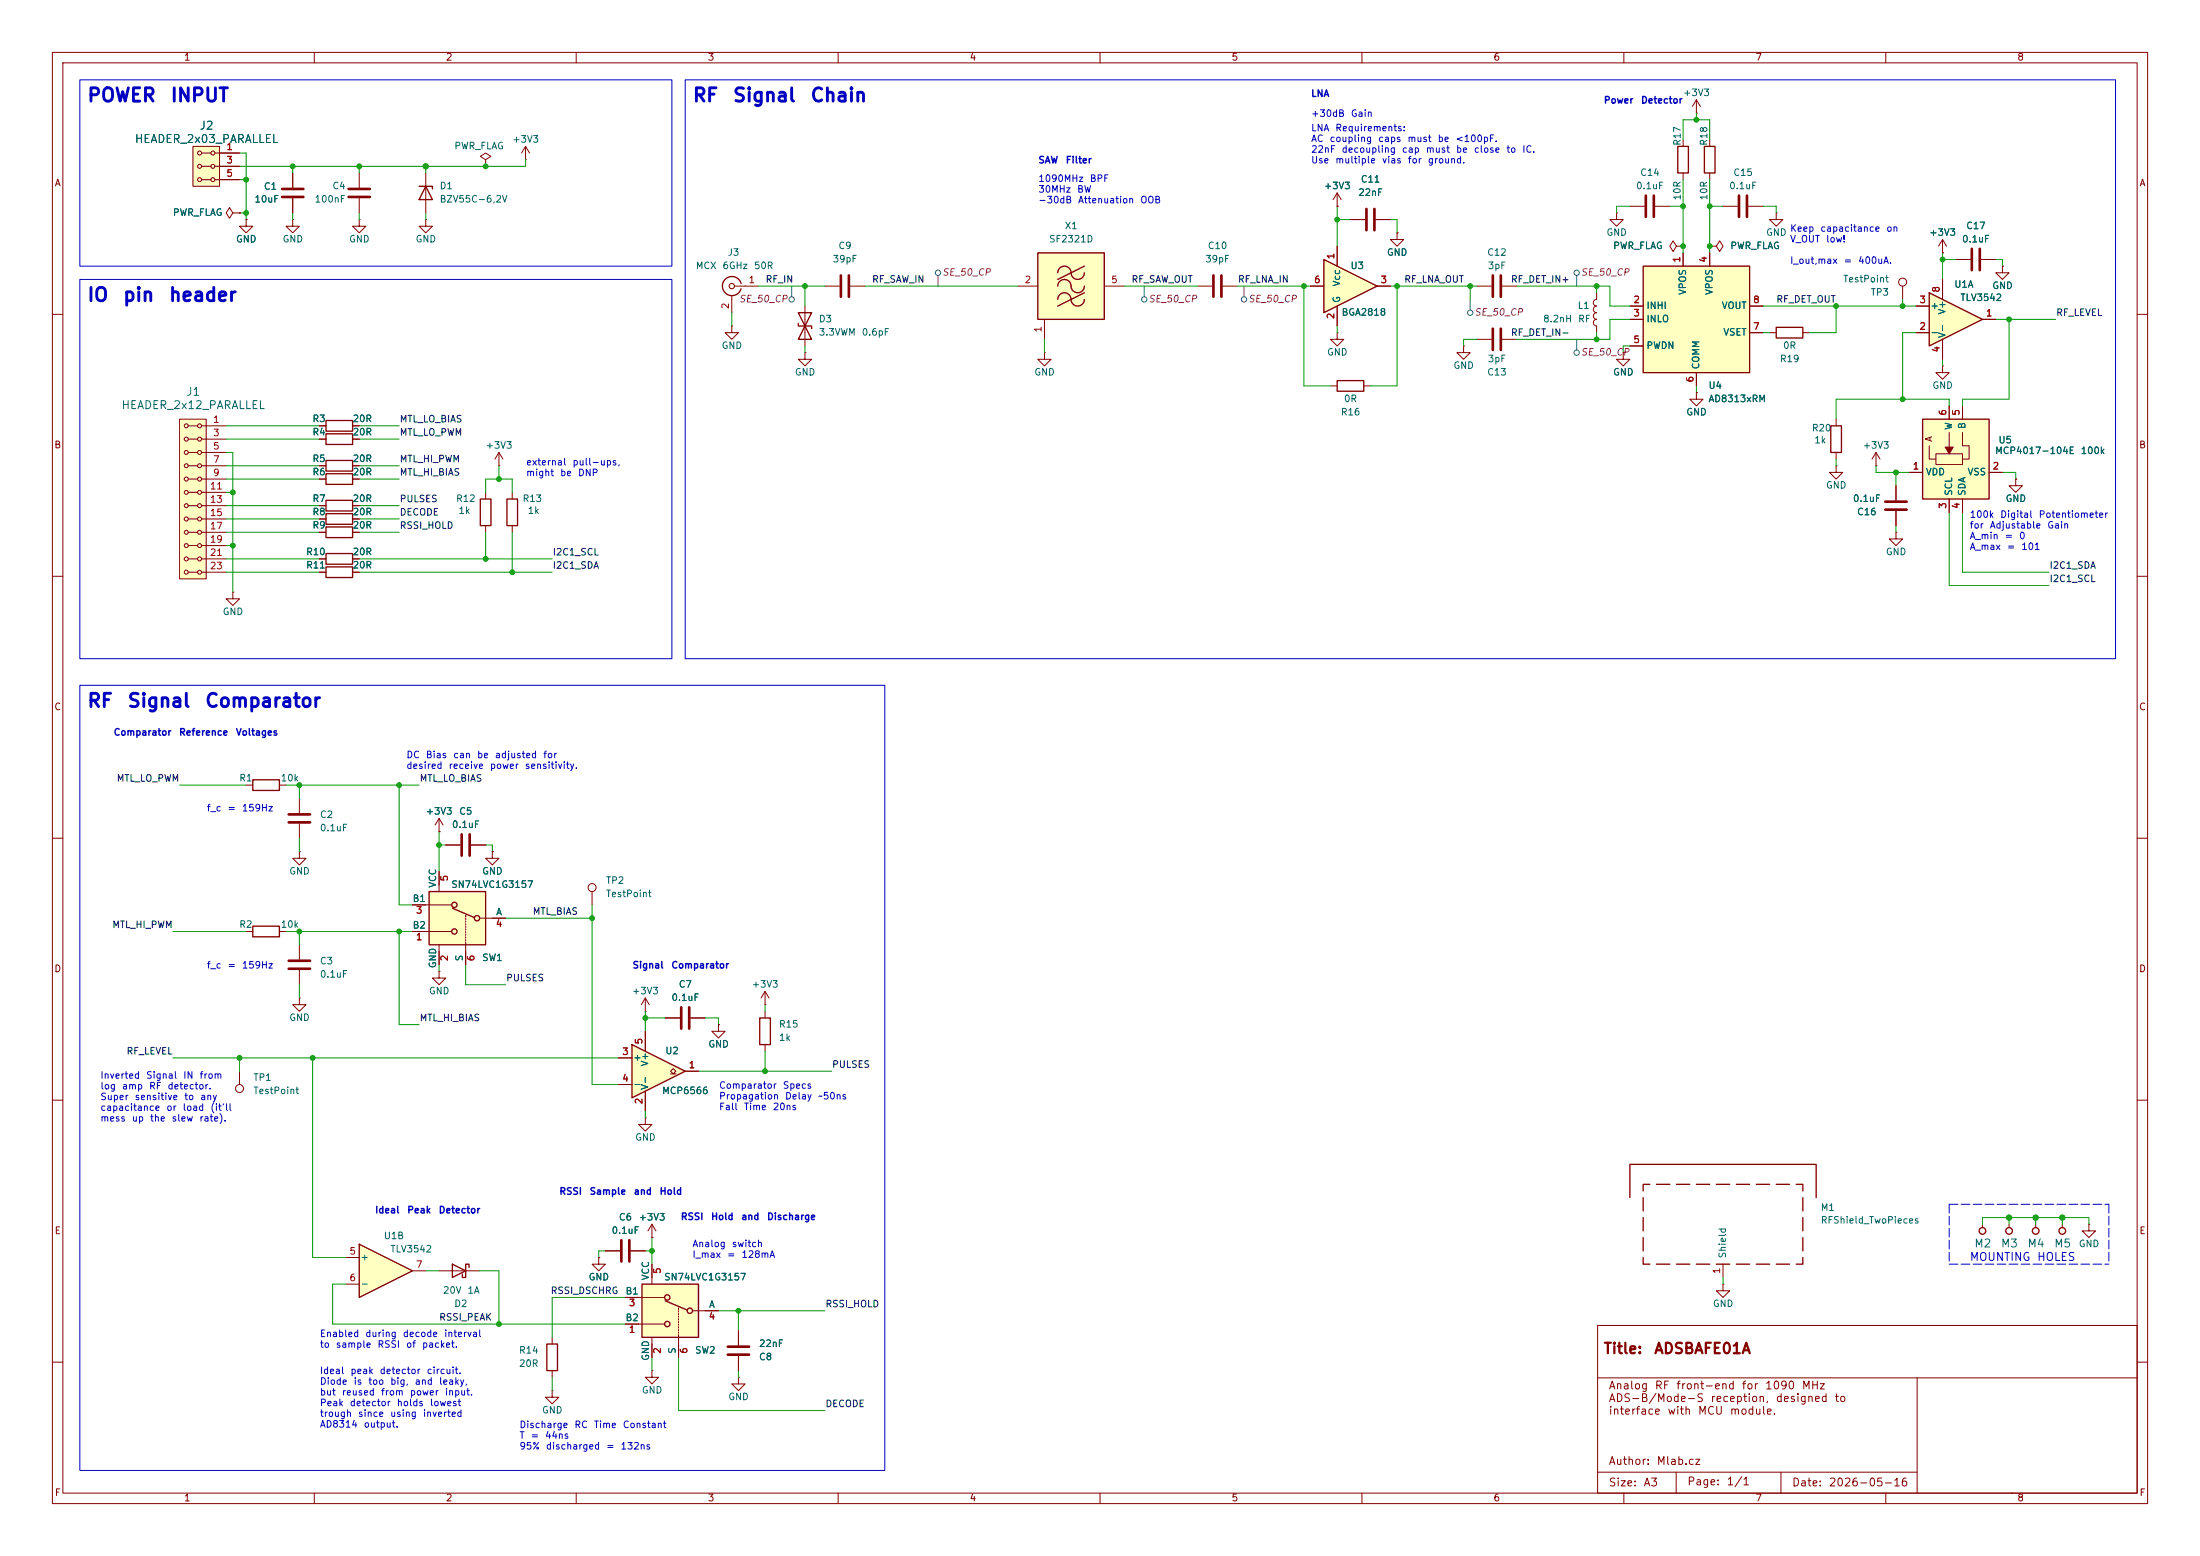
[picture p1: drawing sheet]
<svg xmlns="http://www.w3.org/2000/svg" width="420mm" height="297mm" viewBox="0 0 420 297" stroke-linecap="round" stroke-linejoin="round" font-family="sans-serif">
<g fill="none" stroke="#840000" stroke-width=".19">
<path d="M10 10h400v277h-400zM12 12h396v273h-396zM60 10v2M110 10v2M160 10v2M210 10v2M260 10v2M310 10v2M323.8 19.1l-.7 1.2M323.8 19.1l.8 1.2M323.8 19.1v2.5M360 10v2"/>
<path d="M323.8 21.6h.1M44.4 40.6l-.6 1.1-.6-1.1 .6-1 .6 1h1.3M45.7 40.6h.1M157.5 54.6h2.8M162.3 54.6h2.8M10 60h2M254 73.7h1.3M260.3 73.7h1.3M408 60h2M61 91.4h1.2M61 99.1h1.2M61 96.5h1.2"/>
<path d="M61 81.3h1.2M61 83.8h1.2M61 88.9h1.2M67.3 91.4h1.3M67.3 99.1h1.3M67.3 96.5h1.3M67.3 81.3h1.3M67.3 83.8h1.3M67.3 88.9h1.3M95.2 88.9h.1M95.2 86.4l.8 1.2M95.2 86.4l-.7 1.2"/>
<path d="M95.2 86.4v2.5M97.8 94v1.3M350.5 80v1.3M350.5 86.4v1.2M10 110h2M44.4 113v1.3h-1.2l1.2 1.3 1.3-1.3h-1.3M44.4 113h.1M61 106.7h1.2M61 109.2h1.2M61 101.6h1.2M67.3 106.7h1.3M67.3 109.2h1.3"/>
<path d="M67.3 101.6h1.3M97.8 100.3v1.3M408 110h2M10 160h2M408 160h2M10 210h2M408 210h2M388.6 233.7v.6M393.7 233.7v.6M398.8 233.7v1.2h1.2l-1.2 1.3-1.3-1.3h1.3M398.8 233.7h.1M305 253h103v32h-103z"/>
<path d="M328.9 245.1v1.3h1.3l-1.3 1.2-1.2-1.2h1.2M328.9 245.1h.1M328.9 241.3v2.5M10 260h2M305 263h103M366 263v22M408 260h2M60 285v2M110 285v2M160 285v2M210 285v2M260 285v2"/>
<path d="M305 281h61M310 285v2M320 281v4M340 281v4M360 285v2M384 285h.1"/>
</g>
<g fill="none" stroke="#840000" stroke-width=".25">
<path d="M255.3 72.6h5v2.1h-5zM62.2 90.4h5.1v2.1h-5.1zM62.2 98h5.1v2.1h-5.1zM62.2 95.5h5.1v2h-5.1zM62.2 80.3h5.1v2h-5.1zM62.2 82.8h5.1v2h-5.1zM62.2 87.9h5.1v2h-5.1zM96.8 95.3h2v5h-2zM349.5 81.3h2v5.1h-2zM62.2 105.7h5.1v2h-5.1zM62.2 108.2h5.1v2h-5.1zM62.2 100.6h5.1v2h-5.1z"/>
<path d="M311.1 228.6v-6.4h35.6v6.4M313.7 228.6v2.5M313.7 232.4v2.5M313.7 236.2v2.6M315 226.1h-1.3v1.2M316.2 226.1h2.6M320 226.1h2.6M323.8 226.1h2.6M327.7 226.1h2.5M331.5 226.1h2.5M335.3 226.1h2.5M339.1 226.1h2.5"/>
<path d="M342.9 226.1h1.3v1.2M344.2 228.6v2.5M344.2 232.4v2.5M344.2 236.2v2.6M313.7 240v1.3h1.3M316.2 241.3h2.6M320 241.3h2.6M323.8 241.3h2.6M327.7 241.3h2.5M331.5 241.3h2.5M335.3 241.3h2.5M339.1 241.3h2.5"/>
<path d="M344.2 240v1.3h-1.3"/>
<circle cx="388.6" cy="234.9" r=".63"/>
<circle cx="393.7" cy="234.9" r=".63"/>
</g>
<path d="M160.5 52.6v4M162.1 52.6v4" fill="none" stroke="#840000" stroke-width=".51"/>
<path d="M81.9 170.2h10.8v10.1h-10.8z" fill="#ffffc2"/>
<g fill="none" stroke="#840000" stroke-width=".19">
<path d="M55.9 41.9v1.3h-1.3l1.3 1.3 1.2-1.3h-1.2M55.9 41.9h.1M47 149.9h1.3M53.3 149.9h1.3M78.7 172.7h7.4M78.7 177.8h7.4M83.8 166.4v3.8M88.9 174.8v.2M88.9 175.3v.2M88.9 175.8v.2M88.9 176.3v.2M88.9 176.8v.2"/>
<path d="M88.9 177.3v.2M88.9 177.8v.3M88.9 178.3v.3M88.9 178.8v.3M88.9 179.3v.3M88.9 179.8v4.4M91.7 175.3h4.8M94 162.6v1.2h1.2l-1.2 1.3-1.3-1.3h1.3M94 162.6h.1M113 170.2v2.5M83.8 180.3v3.9M123.2 193h.1"/>
<path d="M123.2 190.5l-.8 1.3M123.2 190.5l.8 1.3M123.2 190.5v2.5M127 194.3h2.8M131.8 194.3h2.8M146 191.8h.1M146 189.2l-.7 1.3M146 189.2l.8 1.3M146 189.2v2.6M105.4 265.4v1.3h1.3l-1.3 1.3-1.3-1.3h1.3M105.4 265.4h.1"/>
<circle cx="113" cy="169.4" r=".76"/>
</g>
<g fill="none" stroke="#840000" stroke-width=".25">
<path d="M48.3 148.8h5v2.1h-5zM81.9 170.2h10.8v10.1h-10.8zM86.4 173.4l4.2 1.7"/>
<circle cx="86.7" cy="172.7" r=".51"/>
<circle cx="86.7" cy="177.8" r=".51"/>
<circle cx="91.1" cy="175.3" r=".51"/>
</g>
<path d="M130 192.3v4M131.6 192.3v4" fill="none" stroke="#840000" stroke-width=".51"/>
<path d="M36.8 27.9h5.1v7.7h-5.1z" fill="#ffffc2"/>
<g fill="none" stroke="#840000" stroke-width=".19">
<path d="M36.8 27.9h5.1v7.7h-5.1zM38.5 29.2h1.8M38.5 31.8h1.8M38.5 34.3h1.8M41 29.2h4.7M41 31.8h4.7M41 34.3h4.7M55.9 33v2.8M55.9 37.8v2.8M68.6 33v2.8M68.6 37.8v2.8M81.3 33v7.6"/>
<path d="M92.7 30.5l-1-.7 1-.6 1 .6-1 .7v1.3M92.7 31.8h.1M100.3 30.5h.1M100.3 27.9l.8 1.3M100.3 27.9l-.7 1.3M100.3 27.9v2.6M47 41.9v1.3h-1.3l1.3 1.3 1.3-1.3h-1.3M47 41.9h.1M68.6 41.9v1.3h-1.3l1.3 1.3 1.2-1.3h-1.2M68.6 41.9h.1M81.3 41.9v1.3h-1.3l1.3 1.3 1.2-1.3h-1.2M81.3 41.9h.1"/>
<path d="M255.3 63.5v1.3h1.2l-1.2 1.2-1.3-1.2h1.3M255.3 63.5h.1M92.7 94v1.3M92.7 100.3v1.3"/>
<circle cx="38.1" cy="34.3" r=".38"/>
<circle cx="38.1" cy="29.2" r=".38"/>
<circle cx="38.1" cy="31.8" r=".38"/>
<circle cx="40.6" cy="29.2" r=".38"/>
<circle cx="40.6" cy="34.3" r=".38"/>
<circle cx="40.6" cy="31.8" r=".38"/>
</g>
<path d="M80 35.6h2.5v.5M81.3 35.6l1.2 2.5h-2.5zM91.7 95.3h2v5h-2z" fill="none" stroke="#840000" stroke-width=".25"/>
<path d="M53.8 36.1h4.1M53.8 37.6h4.1M66.5 36.1h4.1M66.5 37.6h4.1" fill="none" stroke="#840000" stroke-width=".51"/>
<path d="M368.3 55.9l10.2 5.1-10.2 5z" fill="#ffffc2"/>
<g fill="none" stroke="#840000" stroke-width=".25">
<path d="M368.3 55.9l10.2 5.1-10.2 5zM339.1 62.5h5.1v2h-5.1z"/>
<circle cx="378.5" cy="234.9" r=".63"/>
<circle cx="383.5" cy="234.9" r=".63"/>
</g>
<g fill="none" stroke="#840000" stroke-width=".19">
<path d="M311.1 39.4h2.8M316 39.4h2.8M304.8 55.9v1.3a.63 .63 0 0 0-.6 .6 .63 .63 0 0 0 .6 .6 .64 .64 0 0 0-.6 .6 .64 .64 0 0 0 .6 .7M304.8 59.7a.63 .63 0 0 0-.6 .6 .63 .63 0 0 0 .6 .7 .64 .64 0 0 0-.6 .6 .64 .64 0 0 0 .6 .6v1.3M308.6 40.6v1.3h1.3l-1.3 1.3-1.3-1.3h1.3M308.6 40.6h.1M320 47l-.6-1-.6 1 .6 1 .6-1h1.3M321.3 47h.1M363.2 54.6v2.6M365.8 58.4h2.5M370.8 48.3h.1M370.8 45.7v2.6"/>
<path d="M370.8 53.3v3.9M370.8 45.7l-.7 1.3M370.8 45.7l.8 1.3M373.4 49.5h2.8M378.2 49.5h2.8M309.9 67.3v1.3h1.2l-1.2 1.3-1.3-1.3h1.3M309.9 67.3h.1M323.8 74.9v1.3h1.3l-1.3 1.3-1.2-1.3h1.2M323.8 74.9h.1M337.8 63.5h1.3M344.2 63.5h1.2M365.8 63.5h2.5"/>
<path d="M370.8 69.9v1.2h1.3l-1.3 1.3-1.2-1.3h1.2M370.8 69.9h.1M370.8 64.8v3.8M378.5 61h2.5M361.9 101.6v1.3h1.3l-1.3 1.2-1.2-1.2h1.2M361.9 101.6h.1M378.5 233.7v.6M383.5 233.7v.6"/>
<circle cx="363.2" cy="53.8" r=".76"/>
</g>
<path d="M314.2 37.3v4.1M315.7 37.3v4.1M376.4 47.5v4.1M378 47.5v4.1" fill="none" stroke="#840000" stroke-width=".51"/>
<path d="M367 80h12.7v15.3h-12.7z" fill="#ffffc2"/>
<g fill="none" stroke="#840000" stroke-width=".19">
<path d="M255.3 39.4h.1M255.3 36.8l-.8 1.3M255.3 36.8l.7 1.3M255.3 36.8v2.6M139.7 56.4v3.3M140.2 54.6h4.6M382.3 50.8v1.3h1.2l-1.2 1.2-1.3-1.2h1.3M382.3 50.8h.1M372.1 77.5v2.5M374.6 77.5v2.5M350.5 88.9v1.3h1.3l-1.3 1.2-1.3-1.2h1.3M350.5 88.9h.1"/>
<path d="M358.1 88.9h.1M358.1 86.4l-.7 1.2M358.1 86.4l.8 1.2M358.1 86.4v2.5M361.9 92.7v2.8M361.9 97.5v2.8M364.5 90.2h2.5M368.3 85.1v2.5h1.3M369.6 86.6h5v2h-5zM372.1 82.6v2.7M372.1 95.3v2.5M374.6 82.6v2.5h1.3v2.5h-1.3"/>
<path d="M374.6 95.3v2.5M379.7 90.2h2.6M384.8 91.4v1.3h1.3l-1.3 1.3-1.3-1.3h1.3M384.8 91.4h.1"/>
</g>
<path d="M141.5 54.1a1.81 1.81 0 0 0-2.8-1 1.81 1.81 0 0 0 0 3 1.81 1.81 0 0 0 2.8-1M367 80h12.7v15.3h-12.7z" fill="none" stroke="#840000" stroke-width=".25"/>
<path d="M371.3 85.3h1.6l-.8 1.3z" fill="#840000" stroke="#840000" stroke-width=".19"/>
<path d="M359.9 97.3h4.1M359.9 95.8h4.1" fill="none" stroke="#840000" stroke-width=".51"/>
<circle cx="139.7" cy="54.6" r=".51" fill="none" stroke="#840000" stroke-width=".2"/>
<path d="M252.7 49.5l10.2 5.1-10.2 5.1z" fill="#ffffc2"/>
<path d="M252.7 49.5l10.2 5.1-10.2 5.1z" fill="none" stroke="#840000" stroke-width=".25"/>
<path d="M228.6 54.6h2.8M233.4 54.6h2.8M250.2 54.6h2.5M255.3 47v3.8M255.3 58.4v3.8M262.9 54.6h2.5" fill="none" stroke="#840000" stroke-width=".19"/>
<path d="M231.6 52.6v4M233.2 52.6v4" fill="none" stroke="#840000" stroke-width=".51"/>
<path d="M198.1 48.3h12.7v12.7h-12.7z" fill="#ffffc2"/>
<path d="M152.4 59.7l2.5 5.1h-2.5l2.5-5.1zM198.1 48.3h12.7v12.7h-12.7zM201.9 52.1a1.31 1.31 0 0 1 1.5-1.3 1.31 1.31 0 0 1 1.1 1.6 1.27 1.27 0 0 0 1.4 .9 1.27 1.27 0 0 0 1.1-1.2M201.9 54.6a1.31 1.31 0 0 1 1.5-1.2 1.31 1.31 0 0 1 1.1 1.5 1.27 1.27 0 0 0 1.4 1 1.27 1.27 0 0 0 1.1-1.3M201.9 57.2a1.31 1.31 0 0 1 1.5-1.3 1.31 1.31 0 0 1 1.1 1.6 1.27 1.27 0 0 0 1.4 .9 1.27 1.27 0 0 0 1.1-1.2M207 50.8l-5.1 2.5M207 55.9l-5.1 2.5M152.4 61.7v.5h2.5v.5" fill="none" stroke="#840000" stroke-width=".25"/>
<g fill="none" stroke="#840000" stroke-width=".19">
<path d="M153.7 58.4v7.6M194.3 54.6h3.8M210.8 54.6h3.8M257.8 41.9h2.8M262.6 41.9h2.8M266.7 44.5v1.2h1.3l-1.3 1.3-1.3-1.3h1.3M266.7 44.5h.1M139.7 62.2v1.3h1.3l-1.3 1.3-1.3-1.3h1.3M139.7 62.2h.1M153.7 67.3v1.3h1.2l-1.2 1.3-1.3-1.3h1.3M153.7 67.3h.1M199.4 67.3v1.3h1.3l-1.3 1.3-1.3-1.3h1.3"/>
<path d="M199.4 67.3h.1M199.4 61v3.8"/>
</g>
<path d="M260.9 39.9v4M262.4 39.9v4" fill="none" stroke="#840000" stroke-width=".51"/>
<path d="M34.3 80h5.1v30.5h-5.1z" fill="#ffffc2"/>
<g fill="none" stroke="#840000" stroke-width=".19">
<path d="M321.3 26.7v1.2M321.3 33v1.3M326.4 26.7v1.2M326.4 33v1.3M328.9 39.4h2.8M333.8 39.4h2.7M281.9 54.6h2.8M286.8 54.6h2.8M326.4 47h1.3l.6-1 .6 1-.6 1-.6-1M326.4 47h.1M339.1 40.6v1.3h1.3l-1.3 1.3-1.3-1.3h1.3M339.1 40.6h.1"/>
<path d="M279.4 66v1.3h1.3l-1.3 1.3-1.3-1.3h1.3M279.4 66h.1M281.9 64.8h2.8M286.8 64.8h2.8M34.3 80h5.1v30.5h-5.1zM35.9 81.3h1.8M35.9 83.8h1.8M35.9 86.4h1.8M35.9 88.9h1.8M35.9 91.4h1.8M35.9 94h1.8M35.9 96.5h1.8"/>
<path d="M35.9 99.1h1.8M38.5 81.3h4.7M38.5 83.8h4.7M38.5 86.4h4.7M38.5 88.9h4.7M38.5 91.4h4.7M38.5 94h4.7M38.5 96.5h4.7M38.5 99.1h4.7M35.9 101.6h1.8M35.9 104.1h1.8M35.9 106.7h1.8"/>
<path d="M35.9 109.2h1.8M38.5 101.6h4.7M38.5 104.1h4.7M38.5 106.7h4.7M38.5 109.2h4.7"/>
<circle cx="35.6" cy="91.4" r=".38"/>
<circle cx="35.6" cy="83.8" r=".38"/>
<circle cx="35.6" cy="88.9" r=".38"/>
<circle cx="35.6" cy="94" r=".38"/>
<circle cx="35.6" cy="96.5" r=".38"/>
<circle cx="35.6" cy="99.1" r=".38"/>
<circle cx="35.6" cy="81.3" r=".38"/>
<circle cx="35.6" cy="86.4" r=".38"/>
<circle cx="38.1" cy="91.4" r=".38"/>
<circle cx="38.1" cy="88.9" r=".38"/>
<circle cx="38.1" cy="86.4" r=".38"/>
<circle cx="38.1" cy="83.8" r=".38"/>
<circle cx="38.1" cy="94" r=".38"/>
<circle cx="38.1" cy="96.5" r=".38"/>
<circle cx="38.1" cy="81.3" r=".38"/>
<circle cx="38.1" cy="99.1" r=".38"/>
<circle cx="35.6" cy="106.7" r=".38"/>
<circle cx="35.6" cy="101.6" r=".38"/>
<circle cx="35.6" cy="104.1" r=".38"/>
<circle cx="35.6" cy="109.2" r=".38"/>
<circle cx="38.1" cy="106.7" r=".38"/>
<circle cx="38.1" cy="101.6" r=".38"/>
<circle cx="38.1" cy="104.1" r=".38"/>
<circle cx="38.1" cy="109.2" r=".38"/>
</g>
<path d="M320.3 27.9h2v5.1h-2zM325.4 27.9h2v5.1h-2z" fill="none" stroke="#840000" stroke-width=".25"/>
<path d="M332 37.3v4.1M333.5 37.3v4.1M285 52.6v4M286.5 52.6v4M285 62.7v4.1M286.5 62.7v4.1" fill="none" stroke="#840000" stroke-width=".51"/>
<path d="M313.7 50.8h20.3v20.3h-20.3z" fill="#ffffc2"/>
<path d="M313.7 50.8h20.3v20.3h-20.3z" fill="none" stroke="#840000" stroke-width=".25"/>
<path d="M311.1 58.4h2.6M321.3 48.3v2.5M326.4 48.3v2.5M334 58.4h2.5M311.1 61h2.6M311.1 66h2.6M323.8 71.1v2.6M334 63.5h2.5" fill="none" stroke="#840000" stroke-width=".19"/>
<path d="M122.6 245.1h10.7v10.2h-10.7z" fill="#ffffc2"/>
<g fill="none" stroke="#840000" stroke-width=".19">
<path d="M137.2 195.6v1.3h1.2l-1.2 1.2-1.3-1.2h1.3M137.2 195.6h.1M146 193v1.3M146 199.4v1.3M83.8 242.6h7.6M105.4 255.3v1.2M119.4 247.6h7.3M119.4 252.7h7.3M124.5 241.3v3.8M124.5 255.3v3.8M129.5 249.7v.2M129.5 250.2v.2"/>
<path d="M129.5 250.7v.3M129.5 251.2v.3M129.5 251.7v.3M129.5 252.2v.3M129.5 252.7v.3M129.5 253.2v.3M129.5 253.7v.3M129.5 254.3v.2M129.5 254.8v4.3M132.3 250.2h4.9M105.4 261.6v1.3M124.5 261.6v1.3h1.2l-1.2 1.3-1.3-1.3h1.3"/>
<path d="M124.5 261.6h.1"/>
</g>
<g fill="none" stroke="#840000" stroke-width=".25">
<path d="M145 194.3h2.1v5.1h-2.1zM86.4 241.3l2.5 1.3-2.5 1.2zM89.5 241.9v-.6h-.6v2.5h-.6v-.6M104.4 256.5h2v5.1h-2zM122.6 245.1h10.7v10.2h-10.7zM127 248.3l4.2 1.8"/>
<circle cx="127.4" cy="247.6" r=".51"/>
<circle cx="127.4" cy="252.7" r=".51"/>
<circle cx="131.7" cy="250.2" r=".51"/>
</g>
<path d="M120.6 199.4l10.2 5.1-10.2 5.1z" fill="#ffffc2"/>
<path d="M120.6 199.4l10.2 5.1-10.2 5.1z" fill="none" stroke="#840000" stroke-width=".25"/>
<path d="M123.2 196.9v3.8M118.1 201.9h2.5M118.1 207h2.5M123.2 213.4v1.2h1.3l-1.3 1.3-1.3-1.3h1.3M123.2 213.4h.1M123.2 208.3v3.8M128 205h.5l-.5-.5 .5-.5 .5 .5-.5 .5h.5M130.8 204.5h2.5" fill="none" stroke="#840000" stroke-width=".19"/>
<path d="M68.6 237.5l10.1 5.1-10.1 5z" fill="#ffffc2"/>
<path d="M48.3 176.8h5v2h-5zM68.6 237.5l10.1 5.1-10.1 5z" fill="none" stroke="#840000" stroke-width=".25"/>
<g fill="none" stroke="#840000" stroke-width=".19">
<path d="M41.9 29.2h3.8M41.9 31.8h3.8M41.9 34.3h3.8M55.9 33v2.8M55.9 37.8v2.8M255.3 39.4h.1M45.7 40.6h.1M47 41.9h.1M250.2 54.6h2.5M255.3 47v3.8M255.3 58.4v3.8M257.8 41.9h2.8"/>
<path d="M262.6 41.9h2.8M262.9 54.6h2.5M266.7 44.5h.1M311.1 58.4h2.6M321.3 47h.1M321.3 48.3v2.5M326.4 47h.1M326.4 48.3v2.5M334 58.4h2.5M365.8 58.4h2.5M370.8 48.3h.1M370.8 53.3v3.9"/>
<path d="M373.4 49.5h2.8M378.2 49.5h2.8M382.3 50.8h.1M309.9 67.3h.1M311.1 61h2.6M311.1 66h2.6M323.8 74.9h.1M323.8 71.1v2.6M334 63.5h2.5M365.8 63.5h2.5M370.8 64.8v3.8M372.1 77.5v2.5"/>
<path d="M374.6 77.5v2.5M378.5 61h2.5M61 88.9h1.2M61 91.4h1.2M61 99.1h1.2M61 96.5h1.2M61 81.3h1.2M61 83.8h1.2M67.3 88.9h1.3M67.3 91.4h1.3M67.3 99.1h1.3M67.3 96.5h1.3"/>
<path d="M67.3 81.3h1.3M67.3 83.8h1.3M361.9 92.7v2.8M361.9 97.5v2.8M364.5 90.2h2.5M372.1 95.3v2.5M374.6 95.3v2.5M379.7 90.2h2.6M384.8 91.4h.1M61 106.7h1.2M61 109.2h1.2M61 101.6h1.2"/>
<path d="M67.3 106.7h1.3M67.3 109.2h1.3M67.3 101.6h1.3M57.1 152.4v2.8M57.1 157.2v2.8M83.8 158.8h.1M83.8 156.2l-.7 1.3M83.8 156.2l.8 1.3M83.8 156.2v2.6M47 177.8h1.3M53.3 177.8h1.3M57.1 162.6v1.2h1.3l-1.3 1.3-1.2-1.3h1.2"/>
<path d="M57.1 162.6h.1M78.7 177.8h2.6M78.7 172.7h2.6M83.8 166.4v2.5M85.1 161.3h2.8M89.9 161.3h2.8M94 162.6h.1M94 175.3h2.5M57.1 190.5v1.3h1.3l-1.3 1.2-1.2-1.2h1.2M57.1 190.5h.1M57.1 180.3v2.8M57.1 185.2v2.8"/>
<path d="M83.8 185.4v1.3h1.3l-1.3 1.3-1.3-1.3h1.3M83.8 185.4h.1M83.8 181.6v2.6M88.9 181.6v2.6M123.2 196.9v3.8M127 194.3h2.8M131.8 194.3h2.8M137.2 195.6h.1M45.7 204.5v2.5M118.1 201.9h2.5M118.1 207h2.5M123.2 208.3v3.8"/>
<path d="M130.8 204.5h2.5M115.6 238.8h2.8M120.4 238.8h2.8M124.5 236.2h.1M124.5 233.7l-.8 1.2M124.5 233.7l.7 1.2M124.5 233.7v2.5M66 240h2.6M66 245.1h2.6M78.7 242.6h2.6M114.3 240v1.3h1.3l-1.3 1.3-1.3-1.3h1.3M114.3 240h.1"/>
<path d="M119.4 252.7h2.5M119.4 247.6h2.5M124.5 241.3v2.5M124.5 256.5v2.6M129.5 256.5v2.6M134.6 250.2h2.6M141 254v2.8M141 258.8v2.8M141 262.9v1.3h1.2l-1.2 1.2-1.3-1.2h1.3M141 262.9h.1"/>
<circle cx="45.7" cy="207.8" r=".76"/>
</g>
<path d="M55.1 155.4h4.1M55.1 157h4.1M88.1 159.3v4M89.7 159.3v4M55.1 183.4h4.1M55.1 184.9h4.1M118.6 236.7v4.1M120.1 236.7v4.1M138.9 258.6h4.1M138.9 257h4.1" fill="none" stroke="#840000" stroke-width=".51"/>
<g fill="none" stroke="#484848" stroke-width=".19">
<path d="M151.1 54.6v2M179.1 52.6v2M218.4 54.6v2M237.5 54.6v2M280.7 57.2v2M301 52.6v2M301 64.8v2"/>
<circle cx="151.1" cy="57.2" r=".51"/>
<circle cx="179.1" cy="52.1" r=".51"/>
<circle cx="218.4" cy="57.2" r=".51"/>
<circle cx="237.5" cy="57.2" r=".51"/>
<circle cx="280.7" cy="59.7" r=".51"/>
<circle cx="301" cy="52.1" r=".51"/>
<circle cx="301" cy="67.3" r=".51"/>
</g>
<path d="M372.1 229.9h30.5M372.1 229.9v11.4M402.6 229.9v11.4M372.1 241.3h30.5" fill="none" stroke="#0000c2" stroke-width=".19" stroke-dasharray="1.7 .6"/>
<g fill="none" stroke="#009600" stroke-width=".19">
<path d="M45.7 29.2h1.3v12.7M45.7 34.3h1.3M55.9 31.8v1.2M68.6 31.8v1.2M81.3 31.8v1.2M100.3 30.5v1.3h-54.6M255.3 39.4v7.6M311.1 39.4h-2.5v1.2M318.8 39.4h2.5M321.3 26.7v-3.8h5.1v3.8M321.3 34.3v14M323.8 21.6v1.3"/>
<path d="M326.4 39.4h2.5M326.4 34.3v14M336.5 39.4h2.6v1.2M45.7 40.6h1.3M55.9 40.6v1.3M68.6 40.6v1.3M81.3 40.6v1.3M139.7 59.7v2.5M144.8 54.6h12.7M153.7 54.6v3.8M165.1 54.6h29.2M214.6 54.6h14"/>
<path d="M236.2 54.6h14M248.9 54.6v19.1h5.1M255.3 41.9h2.5M265.4 41.9h1.3v2.6M265.4 54.6h16.5M266.7 54.6v19.1h-5.1M280.7 54.6v2.6M289.6 54.6h17.7v3.8h3.8M304.8 54.6v1.3M336.5 58.4h29.3M350.5 58.4v5.1h-5.1M363.2 57.2v1.2"/>
<path d="M370.8 48.3v5M370.8 49.5h2.6M381 49.5h1.3v1.3M153.7 66v1.3M199.4 64.8v2.5M255.3 62.2v1.3M281.9 64.8h-2.5v1.2M304.8 63.5v1.3M311.1 61h-3.8v3.8h-17.7M311.1 66h-1.2v1.3M323.8 73.7v1.2M336.5 63.5h1.3"/>
<path d="M365.8 63.5h-2.6v12.7M370.8 68.6v1.3M372.1 77.5v-1.3h-21.6v3.8M381 61h11.4M383.5 61v15.2h-8.9v1.3M43.2 81.3h17.8M43.2 86.4h1.2v26.6M43.2 83.8h17.8M43.2 91.4h17.8M43.2 96.5h17.8M43.2 99.1h17.8M43.2 88.9h17.8"/>
<path d="M43.2 94h1.2M68.6 81.3h7.6M68.6 83.8h7.6M68.6 91.4h7.6M68.6 96.5h7.6M68.6 99.1h7.6M68.6 88.9h7.6M92.7 94v-2.6h5.1v2.6M95.2 88.9v2.5M350.5 87.6v1.3M358.1 88.9v1.3h6.4M361.9 90.2v2.5"/>
<path d="M372.1 97.8v14h19.1M374.6 97.8v11.4h16.6M382.3 90.2h2.5v1.2M43.2 109.2h17.8M43.2 101.6h17.8M43.2 104.1h1.2M43.2 106.7h17.8M68.6 109.2h36.8M68.6 101.6h7.6M68.6 106.7h36.8M92.7 101.6v5.1M97.8 101.6v7.6"/>
<path d="M361.9 100.3v1.3M34.3 149.9h12.7M54.6 149.9h25.4M57.1 149.9v2.5M76.2 149.9v22.8h2.5M83.8 158.8v7.6M33 177.8h14M54.6 177.8h24.1M57.1 160v2.6M57.1 177.8v2.5M76.2 177.8v17.8h3.8M83.8 161.3h1.3"/>
<path d="M92.7 161.3h1.3v1.3M96.5 175.3h16.5M113 172.7v34.3h5.1M57.1 188v2.5M83.8 184.2v1.2M88.9 184.2v3.8h7.6M123.2 194.3h3.8M123.2 193v3.9M134.6 194.3h2.6v1.3M146 191.8v1.2M33 201.9h85.1M45.7 201.9v2.6"/>
<path d="M59.7 201.9v38.1h6.3M123.2 212.1v1.3M133.3 204.5h25.4M146 200.7v3.8M115.6 238.8h-1.3v1.2M123.2 238.8h1.3M124.5 236.2v5.1M378.5 233.7v-1.3h20.3v1.3M383.5 232.4v1.3M388.6 232.4v1.3M393.7 232.4v1.3M66 245.1h-2.5v7.6h55.9"/>
<path d="M81.3 242.6h2.5M91.4 242.6h3.8v10.1M119.4 247.6h-14v7.7M124.5 259.1v2.5M129.5 259.1v10.1h28M137.2 250.2h20.3M141 250.2v3.8M328.9 243.8v1.3M105.4 262.9v2.5M141 261.6v1.3"/>
</g>
<path d="M15.2 15.2h113.1v35.6h-113.1zM130.8 15.2h273.1v110.5h-273.1zM15.2 53.3h113.1v72.4h-113.1zM15.2 130.8h153.7v149.9h-153.7z" fill="none" stroke="#0000c2" stroke-width=".19"/>
<g fill="#009600" stroke="#009600" stroke-width=".19">
<circle cx="124.5" cy="238.8" r=".46"/>
<circle cx="141" cy="250.2" r=".46"/>
<circle cx="59.7" cy="201.9" r=".46"/>
<circle cx="45.7" cy="201.9" r=".46"/>
<circle cx="76.2" cy="177.8" r=".46"/>
<circle cx="83.8" cy="161.3" r=".46"/>
<circle cx="57.1" cy="149.9" r=".46"/>
<circle cx="76.2" cy="149.9" r=".46"/>
<circle cx="57.1" cy="177.8" r=".46"/>
<circle cx="123.2" cy="194.3" r=".46"/>
<circle cx="95.2" cy="252.7" r=".46"/>
<circle cx="113" cy="175.3" r=".46"/>
<circle cx="146" cy="204.5" r=".46"/>
<circle cx="44.4" cy="104.1" r=".46"/>
<circle cx="44.4" cy="94" r=".46"/>
<circle cx="47" cy="40.6" r=".46"/>
<circle cx="47" cy="34.3" r=".46"/>
<circle cx="81.3" cy="31.8" r=".51"/>
<circle cx="68.6" cy="31.8" r=".46"/>
<circle cx="92.7" cy="31.8" r=".46"/>
<circle cx="55.9" cy="31.8" r=".46"/>
<circle cx="95.2" cy="91.4" r=".46"/>
<circle cx="97.8" cy="109.2" r=".46"/>
<circle cx="92.7" cy="106.7" r=".46"/>
<circle cx="153.7" cy="54.6" r=".46"/>
<circle cx="266.7" cy="54.6" r=".46"/>
<circle cx="255.3" cy="41.9" r=".46"/>
<circle cx="350.5" cy="58.4" r=".46"/>
<circle cx="363.2" cy="76.2" r=".46"/>
<circle cx="363.2" cy="58.4" r=".46"/>
<circle cx="370.8" cy="49.5" r=".46"/>
<circle cx="383.5" cy="61" r=".46"/>
<circle cx="326.4" cy="47" r=".46"/>
<circle cx="323.8" cy="22.9" r=".46"/>
<circle cx="326.4" cy="39.4" r=".46"/>
<circle cx="321.3" cy="39.4" r=".46"/>
<circle cx="321.3" cy="47" r=".46"/>
<circle cx="248.9" cy="54.6" r=".46"/>
<circle cx="304.8" cy="64.8" r=".46"/>
<circle cx="280.7" cy="54.6" r=".46"/>
<circle cx="304.8" cy="54.6" r=".46"/>
<circle cx="388.6" cy="232.4" r=".51"/>
<circle cx="383.5" cy="232.4" r=".51"/>
<circle cx="393.7" cy="232.4" r=".51"/>
<circle cx="361.9" cy="90.2" r=".46"/>
</g>
<g font-size="2.5" fill="#0000c2">
<text x="16.5" y="20.1">POWER</text>
<text x="32.4" y="20.1">INPUT</text>
<text x="132.1" y="20.1">RF</text>
<text x="139.7" y="20.1">Signal</text>
<text x="154.6" y="20.1">Chain</text>
<text x="16.5" y="58.2">IO</text>
<text x="23.3" y="58.2">pin</text>
<text x="32.1" y="58.2">header</text>
<text x="16.5" y="135.6">RF</text>
<text x="24.2" y="135.6">Signal</text>
<text x="39" y="135.6">Comparator</text>
</g>
<g font-size="2" fill="#840000">
<text x="306" y="258.9">Title:</text>
<text x="315.6" y="258.9">ADSBAFE01A</text>
</g>
<g font-size="1.5" fill="#006464">
<text x="25.6" y="27.7">HEADER_2x03_PARALLEL</text>
<text x="38" y="25.1">J2</text>
<text x="35.4" y="75.9">J1</text>
<text x="23.1" y="78.5">HEADER_2x12_PARALLEL</text>
<text x="376.8" y="238.5">M2</text>
<text x="381.9" y="238.5">M3</text>
<text x="386.9" y="238.5">M4</text>
<text x="392" y="238.5">M5</text>
</g>
<g font-size="1.5" fill="#0000c2">
<text x="375.9" y="241">MOUNTING</text>
<text x="388.8" y="241">HOLES</text>
</g>
<g font-size="1.5" fill="#840000">
<text x="307" y="265.6">Analog</text>
<text x="307" y="268">ADS-B/Mode-S</text>
<text x="315.8" y="265.6">RF</text>
<text x="319.9" y="265.6">front-end</text>
<text x="326.4" y="268">reception,</text>
<text x="332.4" y="265.6">for</text>
<text x="336.8" y="265.6">1090</text>
<text x="338.9" y="268">designed</text>
<text x="343.8" y="265.6">MHz</text>
<text x="350.1" y="268">to</text>
<text x="307" y="270.4">interface</text>
<text x="318.2" y="270.4">with</text>
<text x="324" y="270.4">MCU</text>
<text x="330.1" y="270.4">module.</text>
<text x="307" y="280">Author:</text>
<text x="316.1" y="280">Mlab.cz</text>
<text x="307" y="284.1">Size:</text>
<text x="313.6" y="284.1">A3</text>
<text x="322" y="283.9">Page:</text>
<text x="329.5" y="283.9">1/1</text>
<text x="342" y="284.1">Date:</text>
<text x="349" y="284.1">2026-05-16</text>
</g>
<g font-size="1.3" fill="#840000">
<text x="35" y="11.9">1</text>
<text x="85" y="11.9">2</text>
<text x="135" y="11.9">3</text>
<text x="185" y="11.9">4</text>
<text x="235" y="11.9">5</text>
<text x="285" y="11.9">6</text>
<text x="335" y="11.9">7</text>
<text x="385" y="11.9">8</text>
<text x="10.3" y="35.9">A</text>
<text x="408.3" y="35.9">A</text>
<text x="10.3" y="85.9">B</text>
<text x="369.2" y="84.5" transform="rotate(-90 369.2 84.5)">A</text>
<text x="408.2" y="85.9">B</text>
<text x="10.3" y="135.9">C</text>
<text x="408.2" y="135.9">C</text>
<text x="10.3" y="185.9">D</text>
<text x="408.2" y="185.9">D</text>
<text x="10.3" y="235.9">E</text>
<text x="408.3" y="235.9">E</text>
<text x="10.3" y="285.9">F</text>
<text x="35" y="286.9">1</text>
<text x="85" y="286.9">2</text>
<text x="135" y="286.9">3</text>
<text x="185" y="286.9">4</text>
<text x="235" y="286.9">5</text>
<text x="285" y="286.9">6</text>
<text x="335" y="286.9">7</text>
<text x="385" y="286.9">8</text>
<text x="408.3" y="285.9">F</text>
</g>
<g font-size="1.3" fill="#0000c2">
<text x="250.2" y="18.8">LNA</text>
<text x="250.2" y="22.6">+30dB</text>
<text x="257.8" y="22.6">Gain</text>
<text x="306.1" y="20.1">Power</text>
<text x="313.2" y="20.1">Detector</text>
<text x="250.2" y="25.4">LNA</text>
<text x="250.2" y="27.4">AC</text>
<text x="250.2" y="29.5">22nF</text>
<text x="253.7" y="27.4">coupling</text>
<text x="254.8" y="25.4">Requirements:</text>
<text x="256" y="29.5">decoupling</text>
<text x="263" y="27.4">caps</text>
<text x="267.5" y="29.5">cap</text>
<text x="268.6" y="27.4">must</text>
<text x="272.1" y="29.5">must</text>
<text x="274.3" y="27.4">be</text>
<text x="277.8" y="27.4">&lt;100pF.</text>
<text x="277.9" y="29.5">be</text>
<text x="281.3" y="29.5">close</text>
<text x="287.5" y="29.5">to</text>
<text x="290.5" y="29.5">IC.</text>
<text x="198.1" y="35">1090MHz</text>
<text x="198.1" y="31.5">SAW</text>
<text x="203.3" y="31.5">Filter</text>
<text x="207.9" y="35">BPF</text>
<text x="250.2" y="31.5">Use</text>
<text x="254.8" y="31.5">multiple</text>
<text x="263.7" y="31.5">vias</text>
<text x="268.6" y="31.5">for</text>
<text x="272.5" y="31.5">ground.</text>
<text x="198.1" y="37.1">30MHz</text>
<text x="198.1" y="39.1">-30dB</text>
<text x="205.5" y="37.1">BW</text>
<text x="205.7" y="39.1">Attenuation</text>
<text x="217.6" y="39.1">OOB</text>
<text x="341.6" y="44.5">Keep</text>
<text x="341.6" y="46.6">V_OUT</text>
<text x="347.4" y="44.5">capacitance</text>
<text x="348.5" y="46.6">low!</text>
<text x="360" y="44.5">on</text>
<text x="341.6" y="50.7">I_out,max</text>
<text x="351.9" y="50.7">=</text>
<text x="354.6" y="50.7">400uA.</text>
<text x="100.3" y="89.1">external</text>
<text x="109.2" y="89.1">pull-ups,</text>
<text x="100.3" y="91.2">might</text>
<text x="106.8" y="91.2">be</text>
<text x="110.2" y="91.2">DNP</text>
<text x="375.9" y="99.1">100k</text>
<text x="375.9" y="101.2">for</text>
<text x="379.8" y="101.2">Adjustable</text>
<text x="381.7" y="99.1">Digital</text>
<text x="389.1" y="99.1">Potentiometer</text>
<text x="390.7" y="101.2">Gain</text>
<text x="375.9" y="103.2">A_min</text>
<text x="375.9" y="105.3">A_max</text>
<text x="382.6" y="103.2">=</text>
<text x="383" y="105.3">=</text>
<text x="385.3" y="103.2">0</text>
<text x="385.8" y="105.3">101</text>
<text x="21.6" y="140.7">Comparator</text>
<text x="34.1" y="140.7">Reference</text>
<text x="44.9" y="140.7">Voltages</text>
<text x="77.5" y="145">DC</text>
<text x="77.5" y="147.1">desired</text>
<text x="81.2" y="145">Bias</text>
<text x="85.5" y="147.1">receive</text>
<text x="86.4" y="145">can</text>
<text x="91" y="145">be</text>
<text x="93.4" y="147.1">power</text>
<text x="94.4" y="145">adjusted</text>
<text x="100.1" y="147.1">sensitivity.</text>
<text x="103.6" y="145">for</text>
<text x="39.4" y="155.2">f_c</text>
<text x="43.3" y="155.2">=</text>
<text x="46.1" y="155.2">159Hz</text>
<text x="39.4" y="185.2">f_c</text>
<text x="43.3" y="185.2">=</text>
<text x="46.1" y="185.2">159Hz</text>
<text x="120.6" y="185.2">Signal</text>
<text x="128.1" y="185.2">Comparator</text>
<text x="19" y="206.2">Inverted</text>
<text x="19" y="208.2">log</text>
<text x="23.2" y="208.2">amp</text>
<text x="27.8" y="206.2">Signal</text>
<text x="28.3" y="208.2">RF</text>
<text x="31.9" y="208.2">detector.</text>
<text x="34.9" y="206.2">IN</text>
<text x="38" y="206.2">from</text>
<text x="137.2" y="208.1">Comparator</text>
<text x="149.3" y="208.1">Specs</text>
<text x="19" y="210.3">Super</text>
<text x="19" y="212.3">capacitance</text>
<text x="19" y="214.4">mess</text>
<text x="25.1" y="214.4">up</text>
<text x="25.6" y="210.3">sensitive</text>
<text x="28.5" y="214.4">the</text>
<text x="31.7" y="212.3">or</text>
<text x="32.7" y="214.4">slew</text>
<text x="34.8" y="212.3">load</text>
<text x="35.1" y="210.3">to</text>
<text x="37.9" y="214.4">rate).</text>
<text x="38.1" y="210.3">any</text>
<text x="40" y="212.3">(it'll</text>
<text x="137.2" y="210.2">Propagation</text>
<text x="137.2" y="212.2">Fall</text>
<text x="141.9" y="212.2">Time</text>
<text x="147.4" y="212.2">20ns</text>
<text x="149.8" y="210.2">Delay</text>
<text x="156.1" y="210.2">~50ns</text>
<text x="71.5" y="231.9">Ideal</text>
<text x="77.6" y="231.9">Peak</text>
<text x="83.6" y="231.9">Detector</text>
<text x="106.7" y="228.3">RSSI</text>
<text x="112.4" y="228.3">Sample</text>
<text x="120.9" y="228.3">and</text>
<text x="125.8" y="228.3">Hold</text>
<text x="129.9" y="233.2">RSSI</text>
<text x="135.6" y="233.2">Hold</text>
<text x="141.4" y="233.2">and</text>
<text x="146.3" y="233.2">Discharge</text>
<text x="132.1" y="238.4">Analog</text>
<text x="139.6" y="238.4">switch</text>
<text x="132.1" y="240.4">I_max</text>
<text x="138.7" y="240.4">=</text>
<text x="141.4" y="240.4">128mA</text>
<text x="61" y="255.5">Enabled</text>
<text x="61" y="257.6">to</text>
<text x="64" y="257.6">sample</text>
<text x="69.6" y="255.5">during</text>
<text x="71.9" y="257.6">RSSI</text>
<text x="76.8" y="255.5">decode</text>
<text x="77.4" y="257.6">of</text>
<text x="80.5" y="257.6">packet.</text>
<text x="84.7" y="255.5">interval</text>
<text x="61" y="262.6">Ideal</text>
<text x="66.8" y="262.6">peak</text>
<text x="72.4" y="262.6">detector</text>
<text x="81.3" y="262.6">circuit.</text>
<text x="61" y="264.6">Diode</text>
<text x="61" y="266.7">but</text>
<text x="61" y="268.7">Peak</text>
<text x="65.2" y="266.7">reused</text>
<text x="66.7" y="268.7">detector</text>
<text x="67.4" y="264.6">is</text>
<text x="70.2" y="264.6">too</text>
<text x="72.6" y="266.7">from</text>
<text x="74.4" y="264.6">big,</text>
<text x="75.6" y="268.7">holds</text>
<text x="78.1" y="266.7">power</text>
<text x="79.1" y="264.6">and</text>
<text x="81.9" y="268.7">lowest</text>
<text x="83.7" y="264.6">leaky,</text>
<text x="84.8" y="266.7">input.</text>
<text x="61" y="270.8">trough</text>
<text x="61" y="272.8">AD8314</text>
<text x="68.2" y="270.8">since</text>
<text x="69.3" y="272.8">output.</text>
<text x="74.4" y="270.8">using</text>
<text x="80.6" y="270.8">inverted</text>
<text x="99.1" y="272.9">Discharge</text>
<text x="99.1" y="274.9">T</text>
<text x="101.2" y="274.9">=</text>
<text x="103.9" y="274.9">44ns</text>
<text x="109.5" y="272.9">RC</text>
<text x="113.3" y="272.9">Time</text>
<text x="118.8" y="272.9">Constant</text>
<text x="99.1" y="277">95%</text>
<text x="104.1" y="277">discharged</text>
<text x="115.6" y="277">=</text>
<text x="118.4" y="277">132ns</text>
</g>
<g font-size="1.3" fill="#006464">
<text x="321.2" y="18.6">+3V3</text>
<text x="86.6" y="28.8">PWR_FLAG</text>
<text x="97.7" y="27.5">+3V3</text>
<text x="321.2" y="27.9" transform="rotate(-90 321.2 27.9)">R17</text>
<text x="326.2" y="27.9" transform="rotate(-90 326.2 27.9)">R18</text>
<text x="259.7" y="35.2">C11</text>
<text x="313" y="33.9">C14</text>
<text x="330.8" y="33.9">C15</text>
<text x="32.9" y="41.5">PWR_FLAG</text>
<text x="48.5" y="39">10uF</text>
<text x="50.3" y="36.5">C1</text>
<text x="60" y="39">100nF</text>
<text x="63.3" y="36.4">C4</text>
<text x="83.8" y="36.4">D1</text>
<text x="83.8" y="39">BZV55C-6,2V</text>
<text x="252.6" y="36.4">+3V3</text>
<text x="259.2" y="37.7">22nF</text>
<text x="312.2" y="36.4">0.1uF</text>
<text x="321.2" y="38.3" transform="rotate(-90 321.2 38.3)">10R</text>
<text x="326.2" y="38.3" transform="rotate(-90 326.2 38.3)">10R</text>
<text x="330" y="36.4">0.1uF</text>
<text x="45" y="46.6">GND</text>
<text x="53.8" y="46.6">GND</text>
<text x="66.5" y="46.6">GND</text>
<text x="79.2" y="46.6">GND</text>
<text x="159.9" y="47.9">C9</text>
<text x="200.2" y="46.6">SF2321D</text>
<text x="203.2" y="44">X1</text>
<text x="230.5" y="47.9">C10</text>
<text x="306.6" y="45.3">GND</text>
<text x="307.9" y="47.9">PWR_FLAG</text>
<text x="330.2" y="47.9">PWR_FLAG</text>
<text x="337.1" y="45.3">GND</text>
<text x="368.2" y="45.3">+3V3</text>
<text x="374.5" y="46.6">0.1uF</text>
<text x="375.2" y="44">C17</text>
<text x="132.7" y="51.7">MCX</text>
<text x="137.8" y="51.7">6GHz</text>
<text x="138.8" y="49.1">J3</text>
<text x="143.8" y="51.7">50R</text>
<text x="158.9" y="50.4">39pF</text>
<text x="230" y="50.4">39pF</text>
<text x="257.7" y="51.7">U3</text>
<text x="264.7" y="49.1">GND</text>
<text x="283.8" y="49.1">C12</text>
<text x="283.9" y="51.7">3pF</text>
<text x="256.1" y="57.9" transform="rotate(-90 256.1 57.9)">G</text>
<text x="256.1" y="54.8" transform="rotate(-90 256.1 54.8)">Vcc</text>
<text x="301.1" y="59.3">L1</text>
<text x="314.2" y="59.3">INHI</text>
<text x="322.2" y="56.4" transform="rotate(-90 322.2 56.4)">VPOS</text>
<text x="327.3" y="56.4" transform="rotate(-90 327.3 56.4)">VPOS</text>
<text x="328.6" y="59.3">VOUT</text>
<text x="351.8" y="54.2">TestPoint</text>
<text x="357" y="56.7">TP3</text>
<text x="368.4" y="59.3">+</text>
<text x="373" y="55.2">U1A</text>
<text x="374.1" y="57.8">TLV3542</text>
<text x="380.2" y="55.5">GND</text>
<text x="156.2" y="61.8">D3</text>
<text x="156.2" y="64.4">3.3VWM</text>
<text x="164.4" y="64.4">0.6pF</text>
<text x="256" y="60.6">BGA2818</text>
<text x="294.5" y="61.8">8.2nH</text>
<text x="301.2" y="61.8">RF</text>
<text x="314.2" y="61.8">INLO</text>
<text x="328.9" y="64.4">VSET</text>
<text x="368.4" y="64.4">-</text>
<text x="371.7" y="64.6" transform="rotate(-90 371.7 64.6)">V-</text>
<text x="371.7" y="60.1" transform="rotate(-90 371.7 60.1)">V+</text>
<text x="137.7" y="66.9">GND</text>
<text x="151.6" y="72">GND</text>
<text x="197.4" y="72">GND</text>
<text x="253.2" y="68.2">GND</text>
<text x="277.4" y="70.7">GND</text>
<text x="283.8" y="72">C13</text>
<text x="283.9" y="69.4">3pF</text>
<text x="307.8" y="72">GND</text>
<text x="314.2" y="66.9">PWDN</text>
<text x="324.7" y="70.6" transform="rotate(-90 324.7 70.6)">COMM</text>
<text x="339.7" y="69.4">R19</text>
<text x="340.3" y="66.9">0R</text>
<text x="256.5" y="77.1">0R</text>
<text x="326.1" y="77.1">AD8313xRM</text>
<text x="326.1" y="74.5">U4</text>
<text x="368.8" y="74.5">GND</text>
<text x="59.5" y="80.9">R3</text>
<text x="59.5" y="83.4">R4</text>
<text x="67.2" y="80.9">20R</text>
<text x="67.2" y="83.4">20R</text>
<text x="255.9" y="79.6">R16</text>
<text x="321.8" y="79.6">GND</text>
<text x="345.8" y="82.7">R20</text>
<text x="373" y="82.2" transform="rotate(-90 373 82.2)">W</text>
<text x="375.5" y="82" transform="rotate(-90 375.5 82)">B</text>
<text x="59.5" y="88.5">R5</text>
<text x="67.2" y="88.5">20R</text>
<text x="92.6" y="86">+3V3</text>
<text x="346.3" y="84.9">1k</text>
<text x="355.5" y="86">+3V3</text>
<text x="380.8" y="87">MCP4017-104E</text>
<text x="381.4" y="84.9">U5</text>
<text x="397.1" y="87">100k</text>
<text x="59.5" y="91">R6</text>
<text x="67.2" y="91">20R</text>
<text x="348.5" y="93.6">GND</text>
<text x="367.5" y="91">VDD</text>
<text x="373" y="94.7" transform="rotate(-90 373 94.7)">SCL</text>
<text x="375.5" y="91">VSS</text>
<text x="375.5" y="94.7" transform="rotate(-90 375.5 94.7)">SDA</text>
<text x="59.5" y="98.7">R8</text>
<text x="59.5" y="96.1">R7</text>
<text x="59.5" y="101.2">R9</text>
<text x="67.2" y="98.7">20R</text>
<text x="67.2" y="96.1">20R</text>
<text x="67.2" y="101.2">20R</text>
<text x="87" y="96.1">R12</text>
<text x="87.4" y="98.4">1k</text>
<text x="99.7" y="96.1">R13</text>
<text x="100.6" y="98.4">1k</text>
<text x="353.6" y="96.1">0.1uF</text>
<text x="354.4" y="98.7">C16</text>
<text x="382.8" y="96.1">GND</text>
<text x="58.3" y="106.3">R10</text>
<text x="67.2" y="106.3">20R</text>
<text x="359.9" y="106.3">GND</text>
<text x="58.3" y="108.8">R11</text>
<text x="67.2" y="108.8">20R</text>
<text x="42.4" y="117.7">GND</text>
<text x="45.6" y="149.5">R1</text>
<text x="53.5" y="149.5">10k</text>
<text x="81.2" y="155.8">+3V3</text>
<text x="87.6" y="155.8">C5</text>
<text x="61" y="156.4">C2</text>
<text x="61" y="159">0.1uF</text>
<text x="86.2" y="158.3">0.1uF</text>
<text x="55.1" y="167.2">GND</text>
<text x="91.9" y="167.2">GND</text>
<text x="78.7" y="172.5">B1</text>
<text x="83.6" y="169.6" transform="rotate(-90 83.6 169.6)">VCC</text>
<text x="86" y="169.8">SN74LVC1G3157</text>
<text x="115.6" y="169">TP2</text>
<text x="115.6" y="171.6">TestPoint</text>
<text x="45.6" y="177.4">R2</text>
<text x="53.5" y="177.4">10k</text>
<text x="78.7" y="177.5">B2</text>
<text x="94.6" y="175">A</text>
<text x="61" y="184.4">C3</text>
<text x="83.6" y="184.9" transform="rotate(-90 83.6 184.9)">GND</text>
<text x="88.6" y="183.6" transform="rotate(-90 88.6 183.6)">S</text>
<text x="91.9" y="183.7">SW1</text>
<text x="61" y="186.9">0.1uF</text>
<text x="81.8" y="190.1">GND</text>
<text x="120.5" y="190.1">+3V3</text>
<text x="128.1" y="191.4">0.1uF</text>
<text x="129.5" y="188.8">C7</text>
<text x="143.4" y="188.8">+3V3</text>
<text x="55.1" y="195.2">GND</text>
<text x="148.6" y="196.4">R15</text>
<text x="120.8" y="202.8">+</text>
<text x="124.1" y="203.7" transform="rotate(-90 124.1 203.7)">V+</text>
<text x="126.9" y="201.5">U2</text>
<text x="135.1" y="200.3">GND</text>
<text x="148.6" y="199">1k</text>
<text x="48.3" y="206.6">TP1</text>
<text x="48.3" y="209.1">TestPoint</text>
<text x="120.8" y="207.9">-</text>
<text x="124.1" y="208.2" transform="rotate(-90 124.1 208.2)">V-</text>
<text x="126.3" y="209.1">MCP6566</text>
<text x="121.2" y="218">GND</text>
<text x="118" y="233.3">C6</text>
<text x="121.8" y="233.3">+3V3</text>
<text x="347.5" y="231.4">M1</text>
<text x="347.5" y="233.9">RFShield_TwoPieces</text>
<text x="73.2" y="236.8">U1B</text>
<text x="74.4" y="239.4">TLV3542</text>
<text x="116.6" y="235.8">0.1uF</text>
<text x="396.7" y="238.4">GND</text>
<text x="68.7" y="240.9">+</text>
<text x="68.7" y="246">-</text>
<text x="112.3" y="244.7">GND</text>
<text x="124.2" y="244.5" transform="rotate(-90 124.2 244.5)">VCC</text>
<text x="126.7" y="244.7">SN74LVC1G3157</text>
<text x="329.8" y="240.3" transform="rotate(-90 329.8 240.3)">Shield</text>
<text x="84.5" y="247.2">20V</text>
<text x="86.6" y="249.8">D2</text>
<text x="89.1" y="247.2">1A</text>
<text x="119.3" y="247.4">B1</text>
<text x="135.2" y="249.9">A</text>
<text x="326.9" y="249.8">GND</text>
<text x="119.3" y="252.5">B2</text>
<text x="144.8" y="257.4">22nF</text>
<text x="99" y="258.7">R14</text>
<text x="99" y="261.2">20R</text>
<text x="124.2" y="259.8" transform="rotate(-90 124.2 259.8)">GND</text>
<text x="129.3" y="258.5" transform="rotate(-90 129.3 258.5)">S</text>
<text x="132.6" y="258.7">SW2</text>
<text x="144.8" y="259.9">C8</text>
<text x="122.4" y="266.3">GND</text>
<text x="138.9" y="267.6">GND</text>
<text x="103.4" y="270.1">GND</text>
</g>
<g font-size="1.3" fill="#a90000">
<text x="43.1" y="29">1</text>
<text x="43.1" y="31.5">3</text>
<text x="43.1" y="34">5</text>
<text x="255" y="49.6" transform="rotate(-90 255 49.6)">1</text>
<text x="321.1" y="50.2" transform="rotate(-90 321.1 50.2)">1</text>
<text x="326.1" y="50.2" transform="rotate(-90 326.1 50.2)">4</text>
<text x="139.4" y="59.1" transform="rotate(-90 139.4 59.1)">2</text>
<text x="142.8" y="54.4">1</text>
<text x="195.5" y="54.4">2</text>
<text x="212" y="54.4">5</text>
<text x="250.8" y="54.4">6</text>
<text x="263.5" y="54.4">3</text>
<text x="311.7" y="58.2">2</text>
<text x="334.6" y="58.2">8</text>
<text x="366.3" y="58.2">3</text>
<text x="370.6" y="56" transform="rotate(-90 370.6 56)">8</text>
<text x="199.1" y="63.6" transform="rotate(-90 199.1 63.6)">1</text>
<text x="255" y="61" transform="rotate(-90 255 61)">2</text>
<text x="311.7" y="60.7">3</text>
<text x="311.7" y="65.8">5</text>
<text x="334.6" y="63.2">7</text>
<text x="366.3" y="63.2">2</text>
<text x="379" y="60.7">1</text>
<text x="370.6" y="67.4" transform="rotate(-90 370.6 67.4)">4</text>
<text x="323.6" y="73.1" transform="rotate(-90 323.6 73.1)">6</text>
<text x="40.6" y="81">1</text>
<text x="40.6" y="83.6">3</text>
<text x="371.9" y="79.4" transform="rotate(-90 371.9 79.4)">6</text>
<text x="374.4" y="79.4" transform="rotate(-90 374.4 79.4)">5</text>
<text x="40.6" y="86.1">5</text>
<text x="40.6" y="88.6">7</text>
<text x="365.1" y="89.9">1</text>
<text x="380.3" y="89.9">2</text>
<text x="40" y="93.7">11</text>
<text x="40.6" y="91.2">9</text>
<text x="40" y="96.3">13</text>
<text x="40" y="98.8">15</text>
<text x="40" y="101.3">17</text>
<text x="371.9" y="97.2" transform="rotate(-90 371.9 97.2)">3</text>
<text x="374.4" y="97.2" transform="rotate(-90 374.4 97.2)">4</text>
<text x="40" y="103.9">19</text>
<text x="40" y="106.4">21</text>
<text x="40" y="109">23</text>
<text x="85.8" y="168.3" transform="rotate(-90 85.8 168.3)">5</text>
<text x="79.3" y="179.8">1</text>
<text x="79.3" y="174.7">3</text>
<text x="94.5" y="177.2">4</text>
<text x="85.8" y="183.6" transform="rotate(-90 85.8 183.6)">2</text>
<text x="90.9" y="183.6" transform="rotate(-90 90.9 183.6)">6</text>
<text x="118.7" y="201.7">3</text>
<text x="122.9" y="199.5" transform="rotate(-90 122.9 199.5)">5</text>
<text x="118.7" y="206.8">4</text>
<text x="131.4" y="204.2">1</text>
<text x="122.9" y="210.9" transform="rotate(-90 122.9 210.9)">2</text>
<text x="66.6" y="239.8">5</text>
<text x="66.6" y="244.9">6</text>
<text x="79.3" y="242.3">7</text>
<text x="126.4" y="243.3" transform="rotate(-90 126.4 243.3)">5</text>
<text x="328.7" y="243.3" transform="rotate(-90 328.7 243.3)">1</text>
<text x="119.9" y="249.6">3</text>
<text x="119.9" y="254.7">1</text>
<text x="135.2" y="252.2">4</text>
<text x="126.4" y="258.5" transform="rotate(-90 126.4 258.5)">2</text>
<text x="131.5" y="258.5" transform="rotate(-90 131.5 258.5)">6</text>
</g>
<g font-size="1.3" fill="#840084">
<text x="179.8" y="52.9">SE_50_CP</text>
<text x="301.7" y="52.9">SE_50_CP</text>
<text x="141" y="58">SE_50_CP</text>
<text x="219.1" y="58">SE_50_CP</text>
<text x="238.2" y="58">SE_50_CP</text>
<text x="281.4" y="60.6">SE_50_CP</text>
<text x="301.7" y="68.2">SE_50_CP</text>
</g>
<g font-size="1.3" fill="#0f0f0f">
<text x="146" y="54.3">RF_IN</text>
<text x="166.4" y="54.3">RF_SAW_IN</text>
<text x="215.9" y="54.3">RF_SAW_OUT</text>
<text x="236.2" y="54.3">RF_LNA_IN</text>
<text x="268" y="54.3">RF_LNA_OUT</text>
<text x="288.3" y="54.3">RF_DET_IN+</text>
<text x="339" y="58.1">RF_DET_OUT</text>
<text x="288.3" y="64.4">RF_DET_IN-</text>
<text x="392.4" y="60.6">RF_LEVEL</text>
<text x="76.2" y="83.5">MTL_LO_PWM</text>
<text x="76.2" y="80.9">MTL_LO_BIAS</text>
<text x="76.2" y="88.6">MTL_HI_PWM</text>
<text x="76.2" y="91.1">MTL_HI_BIAS</text>
<text x="76.2" y="101.3">RSSI_HOLD</text>
<text x="76.2" y="98.7">DECODE</text>
<text x="76.2" y="96.2">PULSES</text>
<text x="105.4" y="106.3">I2C1_SCL</text>
<text x="105.4" y="108.9">I2C1_SDA</text>
<text x="391.2" y="108.9">I2C1_SDA</text>
<text x="391.2" y="111.4">I2C1_SCL</text>
<text x="22.2" y="149.5">MTL_LO_PWM</text>
<text x="80" y="149.5">MTL_LO_BIAS</text>
<text x="21.3" y="177.5">MTL_HI_PWM</text>
<text x="101.6" y="174.9">MTL_BIAS</text>
<text x="96.5" y="187.6">PULSES</text>
<text x="80" y="195.2">MTL_HI_BIAS</text>
<text x="24" y="201.6">RF_LEVEL</text>
<text x="158.7" y="204.1">PULSES</text>
<text x="105" y="247.3">RSSI_DSCHRG</text>
<text x="157.5" y="249.8">RSSI_HOLD</text>
<text x="83.7" y="252.4">RSSI_PEAK</text>
<text x="157.5" y="268.9">DECODE</text>
</g>
</svg>
